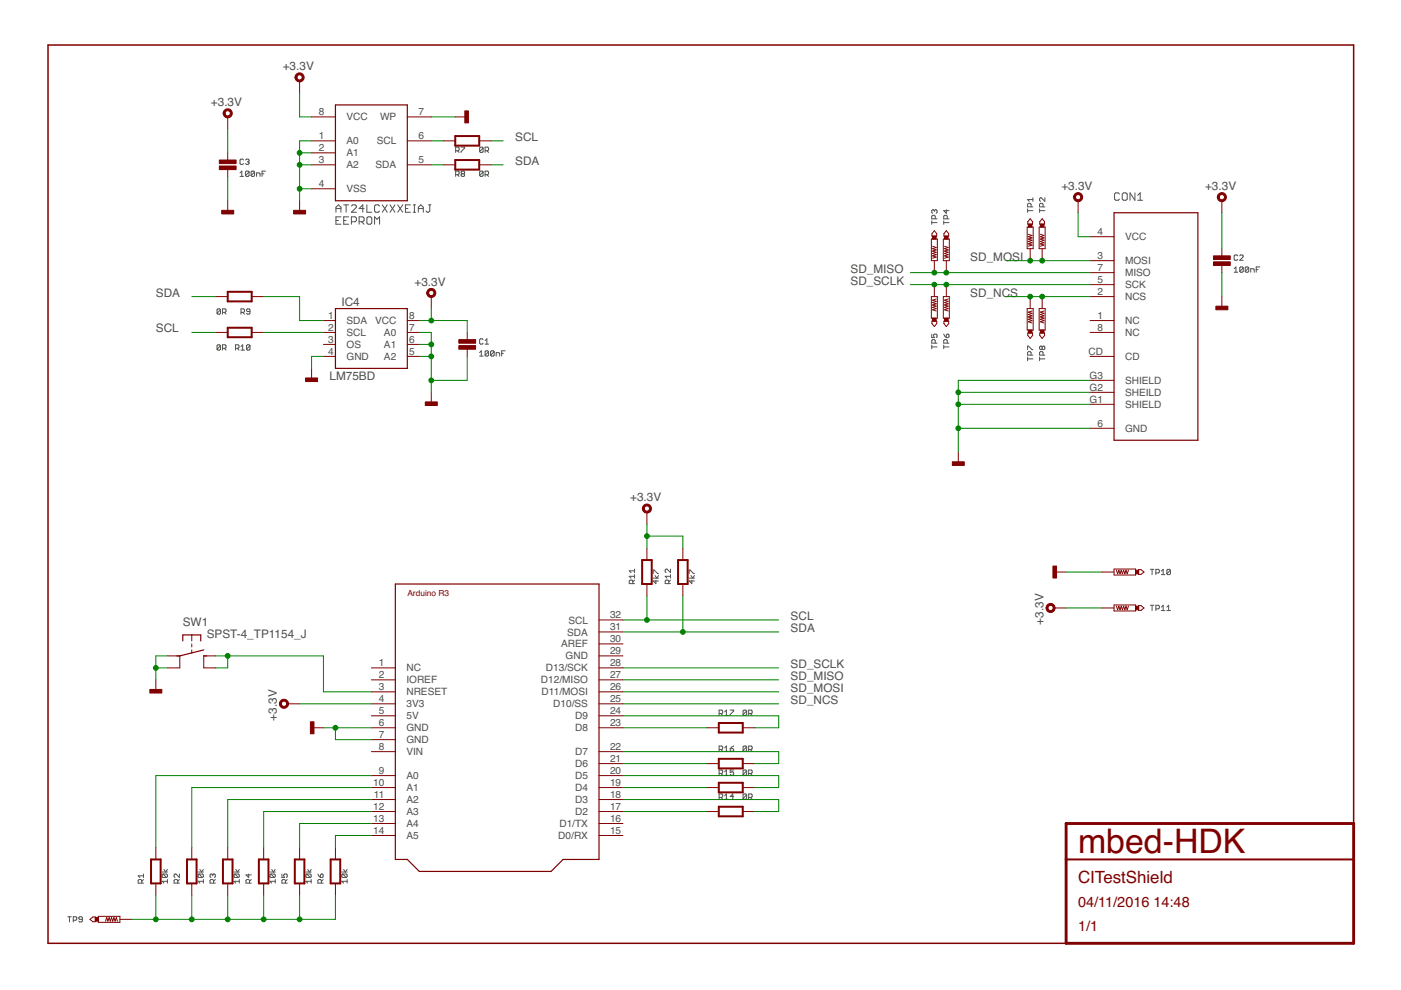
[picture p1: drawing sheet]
<svg xmlns="http://www.w3.org/2000/svg" width="297mm" height="210mm" viewBox="0 0 297 210" stroke-linecap="round" stroke-linejoin="round" font-family="sans-serif">
<g fill="none" stroke="#505050" stroke-width=".21">
<path d="M50.9 36.7l.4-.4v1.1M50.9 37.4h.7M51.6 33.9l-.1-.2h-.4l-.2 .2v.8l.2 .2h.4l.1-.2M52 33.9l.2-.2h.4l.2 .2-.2 .4M52.4 34.3h.2M52.6 34.3l.2 .2-.2 .4h-.4l-.2-.2M52.8 36.5v.7l-.2 .2h-.4l-.2-.2M52.8 36.5l-.2-.2h-.4l-.2 .2v.7M52.8 36.5l-.8 .7M54 36.5v.7l-.2 .2h-.4l-.2-.2M54 36.5l-.2-.2h-.4l-.2 .2v.7M54 36.5l-.8 .7"/>
<path d="M54.4 37.4v-.7h.5l.2 .2v.5M55.6 36.9h.3M56.3 36.3h-.7v1.1M96.6 37h.6l.1-.1v-.4l-.1-.2h-.6v1.1M96.6 32h.6l.1-.2v-.4l-.1-.2h-.6v1.1M97 32l.3 .3M97 37l.3 .4M97.8 31.2h.7l-.7 1.1M98 36.9l-.2 .1 .2 .4h.3l.2-.2-.2-.3M98 36.9l-.2-.2 .2-.4h.3l.2 .2-.2 .4M98 36.9h.3M102.4 36.5v.7l-.2 .2h-.3l-.2-.2"/>
<path d="M102.4 36.5l-.2-.2h-.3l-.2 .2v.7M102.4 31.4l-.2-.2h-.3l-.2 .2v.8M102.4 31.4v.8l-.2 .1-.5-.1M102.4 31.4l-.7 .8M102.4 36.5l-.7 .7M102.8 37h.6l.2-.1v-.4l-.2-.2h-.6v1.1M102.8 32h.6l.2-.2v-.4l-.2-.2h-.6v1.1M103.2 32l.4 .3M103.2 37l.4 .4M71.2 45v-1.1l.6-.5 .5 .5v1.1M71.2 44.2h1.1M71.2 46.8h.6"/>
<path d="M72.3 46h-1.1v1.5h1.1M72.9 43.4h1M72.9 46.8h.5M73.4 43.4v1.6M73.9 46h-1v1.5h1M74.5 43.7l.3-.3h.5l.3 .3v.2l-1.1 1.1h1.1M74.5 47h.8l.3-.2v-.6l-.3-.2h-.8v1.5M76.1 47h.8l.3-.2v-.6l-.3-.2h-.8v1.5M76.7 47l.5 .5M77.2 44.2h-1.1l.8-.8v1.6M77.8 43.4v1.6h1M78 46h.6l.2 .2v1.1l-.2 .2h-.6l-.2-.2v-1.1z"/>
<path d="M79.4 47.5v-1.5l.5 .5 .6-.5v1.5M80.5 43.7l-.3-.3h-.5l-.3 .3v1l.3 .3h.5l.3-.3M81 43.4l1.1 1.6M82.1 43.4l-1.1 1.6M82.7 43.4l1 1.6M83.7 43.4l-1 1.6M84.3 43.4l1.1 1.6M85.4 43.4l-1.1 1.6M86 44.2h.5M87 43.4h-1v1.6h1M87.6 43.4h.5M87.6 45h.5"/>
<path d="M87.9 43.4v1.6M88.7 44.2h1M88.7 45v-1.1l.5-.5 .5 .5v1.1M90.8 43.4h.6M91.1 43.4v1.3l-.3 .3h-.2l-.3-.3M197.5 47.2h1.2M197.5 46.8v.8M198.1 44.7l-.2-.2-.4 .2v.3l.2 .2M198.1 44.7l.2-.2 .4 .2v.3l-.2 .2M198.1 44.7v.2M198.3 46.4v-.6l-.2-.1h-.4l-.2 .1v.6h1.2M200.1 47.2h1.1"/>
<path d="M200.1 46.8v.8M200.6 44.5v.7l-.5-.5h1.1M200.8 46.4v-.6l-.2-.1h-.3l-.2 .1v.6h1.1M217.9 44.7h1.1M217.9 44.3v.7M218.6 43.9v-.6l-.2-.2h-.3l-.2 .2v.6h1.1M219 42.3h-1.1l.3 .4M219 41.9v.8M220.4 44.7h1.1M220.4 44.3v.7M221.1 43.9v-.6l-.1-.2h-.4l-.2 .2v.6h1.1M221.5 41.9v.8l-.7-.8h-.2l-.2 .2v.4l.2 .2"/>
<path d="M237.3 41.1l-.2-.2h-.5l-.3 .2v1.1l.3 .3h.5l.2-.3M237.9 41.1l.3-.2h.5l.3 .2v1.1l-.3 .3h-.5l-.3-.3zM240.6 40.9v1.6l-1-1.6v1.6M241.2 42.5h1.1M241.2 41.4l.5-.5v1.6M261.7 57l.3-.4v1.1M261.7 57.7h.7M262.4 54.3l-.2-.2h-.3l-.2 .2v.7l.2 .2h.3l.2-.2M262.8 54.3l.2-.2h.4l.2 .2v.1l-.8 .8h.8M263.6 56.8v.7l-.2 .2h-.4l-.2-.2M263.6 56.8l-.2-.2h-.4l-.2 .2v.7M263.6 56.8l-.8 .7"/>
<path d="M264.8 56.8v.7l-.2 .2h-.4l-.2-.2M264.8 56.8l-.2-.2h-.4l-.2 .2v.7M264.8 56.8l-.8 .7M265.2 57.7v-.7h.5l.2 .2v.5M266.3 57.2h.4M267.1 56.6h-.8v1.1M46.8 65.7l-.2-.2h-.4l-.2 .2v.7M46.8 73.3l-.2-.2h-.4l-.2 .2v.7M46.8 65.7v.7l-.2 .2h-.4l-.2-.2M46.8 73.3v.7l-.2 .2h-.4l-.2-.2M46.8 65.7l-.8 .7M46.8 73.3l-.8 .7"/>
<path d="M47.2 66.2h.5l.2-.1v-.4l-.2-.2h-.5v1.1M47.2 73.9h.5l.2-.2v-.4l-.2-.2h-.5v1.1M47.6 66.2l.3 .4M47.6 73.9l.3 .3M49.9 73.9h.6l.2-.2v-.4l-.2-.2h-.6v1.1M50.3 73.9l.4 .3M51.1 66.2h.5l.2-.1v-.4l-.2-.2h-.5v1.1M51.1 74.2h.7M51.1 73.5l.4-.4v1.1M51.5 66.2l.3 .4M53 66.1h-.5l-.2-.2 .2-.4h.3l.2 .2v.7l-.2 .2h-.3l-.2-.2M53 73.3l-.2-.2h-.3l-.2 .2v.7"/>
<path d="M53 73.3v.7l-.2 .2h-.3l-.2-.2M53 73.3l-.7 .7M101.7 74.8l.3-.4v1.1M101.7 75.5h.7M102.4 72l-.2-.2h-.3l-.2 .2v.8l.2 .2h.3l.2-.2M102.8 73h.8M102.8 72.2l.4-.4v1.2M103.6 74.6l-.2-.2h-.4l-.2 .2v.7M103.6 74.6v.7l-.2 .2h-.4l-.2-.2M103.6 74.6l-.8 .7M104.8 74.6v.7l-.2 .2h-.4l-.2-.2M104.8 74.6l-.2-.2h-.4l-.2 .2v.7"/>
<path d="M104.8 74.6l-.8 .7M105.2 75.5v-.7h.5l.2 .1v.6M106.4 74.9h.3M107.1 74.4h-.7v1.1M197.5 70.8v.8h.6l-.2-.4 .2-.4h.4l.2 .2v.4l-.2 .2M197.5 73.2v.7M197.5 73.6h1.2M198.3 72.7v-.5l-.2-.2h-.4l-.2 .2v.5h1.2M200.1 73.2v.7M200.1 73.6h1.1M200.1 70.8l.5 .8M200.8 72.7v-.5l-.2-.2h-.3l-.2 .2v.5h1.1"/>
<path d="M200.8 70.8l.4 .2v.4l-.2 .2h-.4v-.6zM217.9 74.1v-.7l1.1 .7M217.9 75.7v.8M217.9 76.1h1.1M218.6 75.3v-.6l-.2-.2h-.3l-.2 .2v.6h1.1M220.4 75.7v.8M220.4 76.1h1.1M221 73.6l-.2-.2-.4 .2v.3l.2 .2 .4-.2M221 73.6l.1-.2 .4 .2v.3l-.2 .2-.3-.2M221 73.6v.3M221.1 75.3v-.6l-.1-.2h-.4l-.2 .2v.6h1.1M134.2 123.7v-.5l-.2-.2h-.4l-.2 .2v.5h1.1"/>
<path d="M134.5 123l-.3 .4M134.5 122.2h-1.1l.4 .4M134.5 120.7v.7M134.5 121.8v.8M134.5 121h-1.1l.4 .4M138.5 122.6h1.1M138.5 121.6v-.7l1.1 .7M138.9 122l.4 .6 .3-.6M139.1 123v.7l-.6-.5h1.1M141.8 123.7v-.5l-.2-.2h-.4l-.2 .2v.5h1.2M142.2 122.2h-1.2l.4 .4M142.2 120.7v.7l-.8-.7-.4 .1v.4l.2 .2"/>
<path d="M142.2 123l-.4 .4M142.2 121.8v.8M146.1 122.6h1.1M146.1 121.6v-.7l1.1 .7M146.5 122l.4 .6 .3-.6M146.7 123v.7l-.6-.5h1.1M243.9 120.7h.7M243.9 128.3h.7M244.3 120.7v1.1M244.3 128.3v1.2M245.1 121.5h.5l.2-.2v-.4l-.2-.2h-.5v1.1M245.1 129.1h.5l.2-.2v-.4l-.2-.2h-.5v1.2"/>
<path d="M246.2 121.1l.4-.4v1.1M246.2 128.7l.4-.4v1.2M246.2 121.8h.8M246.2 129.5h.8M247.4 129.5h.8M247.4 128.7l.4-.4v1.2M248.2 120.9l-.2-.2h-.4l-.2 .2v.7M248.2 120.9v.7l-.2 .2h-.4l-.2-.2M248.2 120.9l-.8 .7M152.5 158.9h.5l.2-.2v-.3l-.2-.2h-.5v1.1M152.5 151.3h.5l.2-.2v-.4l-.2-.1h-.5v1.1M152.8 158.9l.4 .4"/>
<path d="M152.8 151.3l.4 .4M153.6 159.3h.8M153.6 151.7h.8M153.6 150.9l.4-.3v1.1M153.6 158.6l.4-.4v1.1M154.8 158.7h.6l.2 .4-.2 .2h-.4l-.2-.2zM154.8 150.6h.8l-.8 1.1M155.6 158.2l-.8 .5M158.3 150.7l-.2-.1h-.4l-.2 .1v.8M158.3 158.4l-.2-.2h-.4l-.2 .2v.7M158.3 150.7v.8l-.2 .2h-.4l-.2-.2M158.3 158.4v.7l-.2 .2h-.4l-.2-.2"/>
<path d="M158.3 158.4l-.8 .7M158.3 150.7l-.8 .8M158.7 151.3h.6l.2-.2v-.4l-.2-.1h-.6v1.1M158.7 158.9h.6l.2-.2v-.3l-.2-.2h-.6v1.1M159.1 158.9l.4 .4M159.1 151.3l.4 .4M152.5 169.1h.5l.2-.2v-.4l-.2-.2h-.5v1.2M152.5 164h.5l.2-.2v-.4l-.2-.1h-.5v1.1M152.8 169.1l.4 .4M152.8 164l.4 .4M153.6 169.5h.8M153.6 164.4h.8"/>
<path d="M153.6 168.7l.4-.4v1.2M153.6 163.6l.4-.3v1.1M155.6 163.3h-.8v.5l.4-.2 .4 .2v.4l-.2 .2h-.4l-.2-.2M155.6 168.9h-.8l.6-.6v1.2M158.3 163.4l-.2-.1h-.4l-.2 .1v.8M158.3 168.5l-.2-.2h-.4l-.2 .2v.8M158.3 163.4v.8l-.2 .2h-.4l-.2-.2M158.3 168.5v.8l-.2 .2h-.4l-.2-.2M158.3 168.5l-.8 .8M158.3 163.4l-.8 .8M158.7 169.1h.6l.2-.2v-.4l-.2-.2h-.6v1.2M158.7 164h.6l.2-.2v-.4l-.2-.1h-.6v1.1"/>
<path d="M159.1 169.1l.4 .4M159.1 164l.4 .4M14.4 194.4h.7M14.7 194.4v1.1M15.5 195.1h.6l.2-.2v-.4l-.2-.1h-.6v1.1M17.5 194.9h-.6l-.2-.2 .2-.3h.4l.2 .1v.8l-.2 .2h-.4l-.2-.2M30.1 187.2v-.5l-.2-.2h-.4l-.2 .2v.5h1.1M30.4 186.5l-.3 .4M30.4 185.7h-1.1l.4 .4M30.4 185.3v.8M34.4 184.9h1.1M34.6 185.3h.7l.2 .2v.4l-.2 .2"/>
<path d="M34.6 185.3l-.2 .2v.4l.2 .2h.7M34.6 185.3l.7 .8M34.8 184.3l.3 .6 .4-.6M35.5 186.9h-1.1l.4 .3M35.5 186.5v.7M37.7 187.2v-.5l-.2-.2h-.4l-.2 .2v.5h1.1M38 185.3v.8l-.7-.8-.4 .2v.4l.2 .2M38 186.5l-.3 .4M42 184.9h1.1M42.2 185.3l-.2 .2v.4l.2 .2h.7M42.2 185.3h.7l.2 .2v.4l-.2 .2M42.2 185.3l.7 .8"/>
<path d="M42.4 184.3l.4 .6 .3-.6M43.1 186.9h-1.1l.4 .3M43.1 186.5v.7M45.1 185.5l-.2-.2-.4 .2v.4l.2 .2M45.1 185.5l.2-.2 .4 .2v.4l-.2 .2M45.1 185.5v.2M45.3 187.2v-.5l-.2-.2h-.4l-.2 .2v.5h1.2M45.7 186.5l-.4 .4M49.6 184.9h1.1M49.8 185.3l-.2 .2v.4l.2 .2h.7M49.8 185.3h.7l.2 .2v.4l-.2 .2M49.8 185.3l.7 .8"/>
<path d="M50 184.3l.4 .6 .3-.6M50.7 186.9h-1.1l.4 .3M50.7 186.5v.7M52.7 185.3v.8l-.5-.6h1.1M52.9 187.2v-.5l-.2-.2h-.4l-.1 .2v.5h1.1M53.3 186.5l-.4 .4M57.2 184.9h1.2M57.4 185.3l-.2 .2v.4l.2 .2h.8M57.4 185.3h.8l.2 .2v.4l-.2 .2M57.4 185.3l.8 .8M57.6 184.3l.4 .6 .4-.6M58.4 186.9h-1.2l.4 .3"/>
<path d="M58.4 186.5v.7M59.8 185.3v.8h.5l-.1-.4 .1-.4h.4l.2 .2v.4l-.2 .2M60.5 187.2v-.5l-.2-.2h-.3l-.2 .2v.5h1.1M60.9 186.5l-.4 .4M64.9 184.9h1.1M65 185.3l-.1 .2v.4l.1 .2h.8M65 185.3h.8l.2 .2v.4l-.2 .2M65 185.3l.8 .8M65.2 184.3l.4 .6 .4-.6M66 186.9h-1.1l.3 .3M66 186.5v.7M67.4 185.3l.5 .8"/>
<path d="M67.9 185.5l.4-.2 .2 .2v.4l-.2 .2h-.4zM68.1 187.2v-.5l-.2-.2h-.3l-.2 .2v.5h1.1M68.5 186.5l-.4 .4M72.5 184.9h1.1M72.7 185.3l-.2 .2v.4l.2 .2h.7M72.7 185.3h.7l.2 .2v.4l-.2 .2M72.7 185.3l.7 .8M72.9 184.3l.3 .6 .4-.6M73.6 186.9h-1.1l.4 .3M73.6 186.5v.7"/>
</g>
<path d="M71.1 22.2h15.3v20.4h-15.3zM236.2 45.1h17.8v48.2h-17.8zM71.1 65.4h15.3v12.7h-15.3zM38.8 135.9v-1.3h3.8v1.3M43.2 137.8l-5.1 1.3h-.6M43.2 139.1h.6M83.8 123.8h43.2v58.4h-7.6l-2.6 2.6h-27.9l-2.5-2.6h-2.6z" fill="none" stroke="#800000" stroke-width=".25"/>
<g fill="none" stroke="#800000" stroke-width=".21">
<path d="M63.5 17.2v2.5M48.3 24.8v2.5M48.3 32.4v1.5M48.3 36v1.5M66.1 29.9h5M66.1 32.4h5M66.1 34.9h5M66.1 24.8h5M86.4 29.9h5M86.4 34.9h5M86.4 24.8h5M94 29.9h2.5"/>
<path d="M94 34.9h2.5M96.5 24.8h2.6M101.6 29.9h2.5M101.6 34.9h2.5M48.3 42.6v2.5M63.5 42.6v2.5M66.1 40h5M197.5 50.7h1.2v4.6h-1.2zM197.7 52.2l.8 .3-.8 .2 .8 .3-.8 .2 .8 .3-.8 .2 .8 .3-.8 .3 .8 .2-.8 .3M198.1 48.9l.5 .7v.5h-1v-.5zM198.1 55.3v2.5M200 50.7h1.3v4.6h-1.3z"/>
<path d="M200.3 52.2l.7 .3-.7 .2 .7 .3-.7 .2 .7 .3-.7 .2 .7 .3-.7 .3 .7 .2-.7 .3M200.6 48.9l.5 .7v.5h-1v-.5zM200.6 55.3v2.5M217.8 48.2h1.3v4.5h-1.3zM218 49.7l.8 .2-.8 .3 .8 .2-.8 .3 .8 .2-.8 .3 .8 .3-.8 .2 .8 .3-.8 .2M218.4 46.4l.5 .6v.5h-1v-.5zM218.4 52.7v2.6M220.3 48.2h1.3v4.5h-1.3zM220.6 49.7l.7 .2-.7 .3 .7 .2-.7 .3 .7 .2-.7 .3 .7 .3-.7 .2 .7 .3-.7 .2M221 46.4l.5 .6v.5h-1v-.5zM221 52.7v2.6M228.6 42.6v2.5"/>
<path d="M231.1 57.8h5.1M231.1 55.3h5.1M231.1 50.2h5.1M259.1 42.6v2.5M259.1 52.7v1.6M259.1 56.3v1.5M45.7 62.9h2.6M45.7 70.5h2.6M53.4 62.9h2.5M53.4 70.5h2.5M66.1 78.1v2.5M68.6 70.5h2.5"/>
<path d="M68.6 73h2.5M68.6 75.6h2.5M68.6 68h2.5M86.4 70.5h2.5M86.4 73h2.5M86.4 75.6h2.5M86.4 68h2.5M91.4 62.9v2.5M99.1 70.5v1.5M99.1 74v1.6M197.5 62.9h1.2v4.6h-1.2zM197.6 68.1h1v.5l-.5 .6-.5-.6z"/>
<path d="M198.1 60.3v2.6M198.5 63.4l-.8 .2 .8 .3-.8 .3 .8 .2-.8 .3 .8 .2-.8 .3 .8 .2-.8 .3 .8 .2M200 62.9h1.3v4.6h-1.3zM200.1 68.1h1v.5l-.5 .6-.5-.6zM200.6 60.3v2.6M201 63.4l-.7 .2 .7 .3-.7 .3 .7 .2-.7 .3 .7 .2-.7 .3 .7 .2-.7 .3 .7 .2M217.8 65.4h1.3v4.6h-1.3zM217.9 70.6h1v.5l-.5 .7-.5-.7zM218.4 62.9v2.5M218.8 65.9l-.8 .3 .8 .2-.8 .3 .8 .3-.8 .2 .8 .3-.8 .2 .8 .3-.8 .2 .8 .3M220.3 65.4h1.3v4.6h-1.3zM220.5 70.6h1v.5l-.5 .7-.5-.7z"/>
<path d="M221 62.9v2.5M221.3 65.9l-.7 .3 .7 .2-.7 .3 .7 .3-.7 .2 .7 .3-.7 .2 .7 .3-.7 .2 .7 .3M231.1 62.9h5.1M231.1 70.5h5.1M231.1 75.6h5.1M231.1 68h5.1M231.1 60.3h5.1M259.1 62.9v2.5M91.4 83.2v2.5M203.2 95.9v2.5M231.1 85.7h5.1M231.1 83.2h5.1"/>
<path d="M231.1 80.6h5.1M231.1 90.8h5.1M137.2 108.6v2.5M137.2 116.2v2.5M144.8 116.2v2.5M35.6 139.1h2.5v2.5h-2.5M40.7 134.6v1.3M40.7 136.5v.7M40.7 137.8v.6M45.7 139.1h-2.5v2.5h2.5M127 139.1h5.1M127 136.5h5.1"/>
<path d="M127 134h5.1M127 131.4h5.1M137.2 123.8v2.6M144.8 123.8v2.6M223.5 121.3h2.5M223.5 128.9h2.5M233.7 121.3h2.5M233.7 128.9h2.5M236.2 120.6h4.6v1.3h-4.6zM236.2 128.3h4.6v1.2h-4.6zM236.7 120.9l.3 .8 .2-.8 .3 .8 .2-.8 .3 .8 .2-.8 .3 .8 .2-.8 .3 .8 .2-.8M236.7 128.5l.3 .8 .2-.8 .3 .8 .2-.8 .3 .8 .2-.8 .3 .8 .2-.8 .3 .8 .2-.8"/>
<path d="M241.4 120.8h.5l.6 .5-.6 .5h-.5zM241.4 128.4h.5l.6 .5-.6 .5h-.5zM33 144.1v2.6M61 149.2h2.5M66.1 154.3h2.5M78.7 154.3h5.1M78.7 149.2h5.1M78.7 141.6h5.1M78.7 144.1h5.1M78.7 146.7h5.1M78.7 151.8h5.1M78.7 156.8h5.1"/>
<path d="M78.7 159.4h5.1M127 154.3h5.1M127 149.2h5.1M127 141.6h5.1M127 144.1h5.1M127 146.7h5.1M127 151.8h5.1M127 159.4h5.1M149.9 154.3h2.5M157.5 154.3h2.5M33 179.7v2.5M40.7 179.7v2.5"/>
<path d="M48.3 179.7v2.5M55.9 179.7v2.5M63.5 179.7v2.5M71.1 179.7v2.5M78.7 164.4h5.1M78.7 167h5.1M78.7 169.5h5.1M78.7 172.1h5.1M78.7 174.6h5.1M78.7 177.1h5.1M127 164.4h5.1M127 167h5.1"/>
<path d="M127 169.5h5.1M127 172.1h5.1M127 174.6h5.1M127 177.1h5.1M127 161.9h5.1M149.9 167h2.5M149.9 172.1h2.5M149.9 161.9h2.5M157.5 167h2.5M157.5 172.1h2.5M157.5 161.9h2.5M19.1 194.9l.6-.5h.5v1h-.5z"/>
<path d="M20.8 194.3h4.6v1.3h-4.6zM22.4 195.3l.2-.8 .3 .8 .2-.8 .3 .8 .2-.8 .3 .8 .3-.8 .2 .8 .3-.8 .2 .8M25.4 194.9h2.6M33 187.3v2.5M40.7 187.3v2.5M48.3 187.3v2.5M55.9 187.3v2.5M63.5 187.3v2.5M71.1 187.3v2.5"/>
</g>
<path d="M287 174.6v-165.1h-276.8v190.5h215.8" fill="none" stroke="#800000" stroke-width=".32"/>
<path d="M226 174.6h61v25.4h-61z" fill="none" stroke="#800000" stroke-width=".61"/>
<g fill="none" stroke="#800000" stroke-width=".42">
<path d="M96.5 28.9h5.1v2h-5.1zM96.5 33.9h5.1v2.1h-5.1zM48.3 61.9h5.1v2h-5.1zM48.3 69.5h5.1v2h-5.1zM136.1 118.7h2.1v5.1h-2.1zM143.8 118.7h2v5.1h-2zM152.4 153.3h5.1v2h-5.1zM152.4 171h5.1v2.1h-5.1zM152.4 160.9h5.1v2h-5.1zM152.4 166h5.1v2h-5.1zM32 182.2h2.1v5.1h-2.1zM39.6 182.2h2.1v5.1h-2.1z"/>
<path d="M47.3 182.2h2v5.1h-2zM54.9 182.2h2v5.1h-2zM62.5 182.2h2v5.1h-2zM70.1 182.2h2v5.1h-2zM226 182.2h61"/>
</g>
<g fill="#800000" stroke="#800000" stroke-width=".21">
<path d="M257.8 64.9h2.5v.8h-2.5z"/>
<path d="M201.9 97.9h2.5v.8h-2.5z"/>
<path d="M257.3 54.3h3.5v.7h-3.5z"/>
<path d="M257.3 55.5h3.5v.8h-3.5z"/>
<path d="M62.3 44.6h2.5v.8h-2.5z"/>
<path d="M47 44.6h2.6v.8h-2.6z"/>
<path d="M46.5 33.9h3.6v.8h-3.6z"/>
<path d="M46.5 35.2h3.6v.8h-3.6z"/>
<path d="M98.6 23.5h.7v2.6h-.7z"/>
<path d="M65.8 153h.8v2.6h-.8z"/>
<path d="M31.8 146.2h2.5v.7h-2.5z"/>
<path d="M64.8 80.1h2.5v.8h-2.5z"/>
<path d="M90.2 85.2h2.5v.8h-2.5z"/>
<path d="M97.3 72h3.5v.8h-3.5z"/>
<path d="M97.3 73.3h3.5v.7h-3.5z"/>
<path d="M218 47.5h.8v.7h-.8z"/>
<path d="M220.6 47.5h.7v.7h-.7z"/>
<path d="M197.7 50.1h.8v.6h-.8z"/>
<path d="M200.3 50.1h.7v.6h-.7z"/>
<path d="M197.7 67.5h.8v.6h-.8z"/>
<path d="M200.3 67.5h.7v.6h-.7z"/>
<path d="M218 70h.8v.6h-.8z"/>
<path d="M220.6 70h.7v.6h-.7z"/>
<path d="M20.2 194.5h.6v.8h-.6z"/>
<path d="M240.8 120.9h.6v.8h-.6z"/>
<path d="M240.8 128.5h.6v.8h-.6z"/>
<path d="M223.2 120h.8v2.6h-.8z"/>
</g>
<g fill="#800000" stroke="#800000" stroke-width=".21">
<path d="M258.3 41.2a.97 .97 0 0 1 1.6 .1 .97 .97 0 0 1-.6 1.4 .97 .97 0 0 1-1.2-.9h.4a.56 .56 0 0 1 .7-.6 .56 .56 0 0 1 .3 .9 .56 .56 0 0 1-1-.1v-.2h-.4z" fill-rule="evenodd"/>
<path d="M227.8 41.2a.96 .96 0 0 1 1.6 0 .96 .96 0 0 1-.5 1.5 .96 .96 0 0 1-1.3-.9h.4a.56 .56 0 0 1 .8-.5 .56 .56 0 0 1 .1 .9 .56 .56 0 0 1-.9-.2v-.2h-.4z" fill-rule="evenodd"/>
<path d="M47.5 23.4a.97 .97 0 0 1 1.6 .1 .97 .97 0 0 1-.5 1.5 .97 .97 0 0 1-1.3-1h.4a.56 .56 0 0 1 .8-.5 .56 .56 0 0 1 .2 .9 .56 .56 0 0 1-.9-.2l-.1-.2h-.4z" fill-rule="evenodd"/>
<path d="M62.8 15.8a.97 .97 0 0 1 1.5 .1 .97 .97 0 0 1-.5 1.4 .97 .97 0 0 1-1.3-.9h.4a.56 .56 0 0 1 .8-.5 .56 .56 0 0 1 .2 .9 .56 .56 0 0 1-.9-.2l-.1-.2h-.4z" fill-rule="evenodd"/>
<path d="M136.4 107.2a.97 .97 0 0 1 1.6 .1 .97 .97 0 0 1-.6 1.5 .97 .97 0 0 1-1.2-1h.4a.56 .56 0 0 1 .8-.4 .56 .56 0 0 1 .1 .9 .56 .56 0 0 1-.9-.3v-.2h-.4z" fill-rule="evenodd"/>
<path d="M59.5 148.6a.97 .97 0 0 1 1.5 .1 .97 .97 0 0 1-.5 1.5 .97 .97 0 0 1-1.3-1h.4a.56 .56 0 0 1 .8-.6 .56 .56 0 0 1 .2 1 .56 .56 0 0 1-.9-.2l-.1-.2h-.4z" fill-rule="evenodd"/>
<path d="M90.7 61.5a.96 .96 0 0 1 1.5 0 .96 .96 0 0 1-.4 1.5 .96 .96 0 0 1-1.3-.9h.4a.56 .56 0 0 1 .8-.5 .56 .56 0 0 1 .1 1 .56 .56 0 0 1-.9-.3v-.2h-.4z" fill-rule="evenodd"/>
<path d="M222 128.3a.96 .96 0 0 1 1.5 0 .96 .96 0 0 1-.5 1.5 .96 .96 0 0 1-1.2-.9h.4a.56 .56 0 0 1 .8-.5 .56 .56 0 0 1 .1 .9 .56 .56 0 0 1-.9-.2v-.2h-.4z" fill-rule="evenodd"/>
</g>
<g fill="none" stroke="#008000" stroke-width=".21">
<path d="M63.5 19.7v5.1h2.6M48.3 27.3v5.1M48.3 37.5v5.1M63.5 34.9h2.6M63.5 32.4h2.6M66.1 29.9h-2.6v12.7M91.4 29.9h2.6M91.4 34.9h2.6M91.4 24.8h5.1M104.1 29.9h2.6M104.1 34.9h2.6M63.5 40h2.6"/>
<path d="M193 57.8h38.1M213.3 55.3h17.8M228.6 45.1v5.1h2.5M259.1 45.1v7.6M259.1 57.8v5.1M40.7 70.5h5M40.7 62.9h5M55.9 62.9h7.6v5.1h5.1M55.9 70.5h12.7M68.6 75.6h-2.5v2.5M88.9 70.5h2.5v12.7M88.9 75.6h2.5"/>
<path d="M88.9 73h2.5M88.9 68h10.2v2.5M91.4 65.4v2.6M99.1 75.6v5h-7.7M193 60.3h38.1M213.3 62.9h17.8M203.2 83.2h27.9M203.2 85.7h27.9M203.2 90.8h27.9M231.1 80.6h-27.9v15.3M137.2 111.1v5.1M137.2 113.7h7.6v2.5"/>
<path d="M35.6 139.1h-2.6v5M45.7 139.1h22.9v7.6h10.1M48.3 139.1v2.5h-2.6M132.1 131.4h33M132.1 134h33M137.2 126.4v5M144.8 126.4v7.6M226 121.3h7.7M226 128.9h7.7M33 141.6h2.6M63.5 149.2h15.2M68.6 154.3h10.1"/>
<path d="M71.1 154.3v2.5h7.6M132.1 154.3h17.8M132.1 151.8h33v2.5h-5.1M132.1 141.6h33M132.1 149.2h33M132.1 146.7h33M132.1 144.1h33M132.1 159.4h33v2.5h-5.1M78.7 164.4h-45.7v15.3M78.7 167h-38v12.7M78.7 169.5h-30.4v10.2M78.7 172.1h-22.8v7.6"/>
<path d="M78.7 174.6h-15.2v5.1M78.7 177.1h-7.6v2.6M132.1 164.4h33v2.6h-5.1M132.1 167h17.8M132.1 169.5h33v2.6h-5.1M132.1 172.1h17.8M132.1 161.9h17.8M33 189.8v5.1M40.7 189.8v5.1M48.3 189.8v5.1M55.9 189.8v5.1M63.5 189.8v5.1"/>
<path d="M71.1 189.8v5.1h-43.1"/>
</g>
<g fill="#008000" stroke="#008000" stroke-width=".21">
<circle cx="137.2" cy="131.4" r=".51"/>
<circle cx="144.8" cy="134" r=".51"/>
<circle cx="203.2" cy="83.2" r=".51"/>
<circle cx="203.2" cy="85.7" r=".51"/>
<circle cx="203.2" cy="90.8" r=".51"/>
<circle cx="63.5" cy="32.4" r=".51"/>
<circle cx="63.5" cy="34.9" r=".51"/>
<circle cx="63.5" cy="40" r=".51"/>
<circle cx="71.1" cy="154.3" r=".51"/>
<circle cx="33" cy="141.6" r=".51"/>
<circle cx="91.4" cy="73" r=".51"/>
<circle cx="91.4" cy="75.6" r=".51"/>
<circle cx="91.4" cy="80.6" r=".51"/>
<circle cx="218.4" cy="62.9" r=".51"/>
<circle cx="221" cy="62.9" r=".51"/>
<circle cx="198.1" cy="60.3" r=".51"/>
<circle cx="200.6" cy="60.3" r=".51"/>
<circle cx="218.4" cy="55.3" r=".51"/>
<circle cx="221" cy="55.3" r=".51"/>
<circle cx="198.1" cy="57.8" r=".51"/>
<circle cx="200.6" cy="57.8" r=".51"/>
<circle cx="137.2" cy="113.7" r=".51"/>
<circle cx="91.4" cy="68" r=".51"/>
<circle cx="48.3" cy="139.1" r=".51"/>
<circle cx="40.7" cy="194.9" r=".51"/>
<circle cx="48.3" cy="194.9" r=".51"/>
<circle cx="55.9" cy="194.9" r=".51"/>
<circle cx="63.5" cy="194.9" r=".51"/>
<circle cx="33" cy="194.9" r=".51"/>
</g>
<text font-size="7.2" fill="#800000" x="228.6" y="181">mbed-HDK</text>
<text font-size="3.6" fill="#800000" x="228.6" y="187.3">CITestShield</text>
<g font-size="3.1" fill="#800000">
<text x="228.6" y="192.4">04/11/2016</text>
<text x="228.6" y="197.5">1/1</text>
<text x="244.6" y="192.4">14:48</text>
</g>
<g font-size="2.5" fill="#505050">
<text x="60" y="14.9">+3.3V</text>
<text x="44.7" y="22.5">+3.3V</text>
<text x="109.2" y="29.9">SCL</text>
<text x="109.2" y="34.9">SDA</text>
<text x="225" y="40.3">+3.3V</text>
<text x="255.5" y="40.3">+3.3V</text>
<text x="180.3" y="57.8">SD_MISO</text>
<text x="205.7" y="55.3">SD_MOSI</text>
<text x="33" y="62.9">SDA</text>
<text x="72.4" y="64.8">IC4</text>
<text x="87.9" y="60.6">+3.3V</text>
<text x="180.3" y="60.3">SD_SCLK</text>
<text x="205.7" y="62.9">SD_NCS</text>
<text x="33" y="70.5">SCL</text>
<text x="69.9" y="80.7">LM75BD</text>
<text x="133.6" y="106.3">+3.3V</text>
<text x="167.6" y="131.4">SCL</text>
<text x="38.8" y="132.7">SW1</text>
<text x="43.8" y="135.2">SPST-4_TP1154_J</text>
<text x="167.6" y="134">SDA</text>
<text x="221.2" y="132.5" transform="rotate(-90 221.2 132.5)">+3.3V</text>
<text x="167.6" y="141.6">SD_SCLK</text>
<text x="167.6" y="149.2">SD_NCS</text>
<text x="167.6" y="146.7">SD_MOSI</text>
<text x="167.6" y="144.1">SD_MISO</text>
<text x="58.7" y="152.8" transform="rotate(-90 58.7 152.8)">+3.3V</text>
</g>
<g font-size="2.1" fill="#505050">
<text x="67.6" y="29.5">1</text>
<text x="67.6" y="24.4">8</text>
<text x="73.5" y="25.5">VCC</text>
<text x="80.6" y="25.5">WP</text>
<text x="88.7" y="29.5">6</text>
<text x="88.7" y="24.4">7</text>
<text x="67.6" y="32">2</text>
<text x="67.6" y="34.6">3</text>
<text x="73.5" y="30.6">A0</text>
<text x="73.5" y="33.2">A1</text>
<text x="73.5" y="35.7">A2</text>
<text x="79.6" y="35.7">SDA</text>
<text x="79.9" y="30.6">SCL</text>
<text x="88.7" y="34.6">5</text>
<text x="67.6" y="39.7">4</text>
<text x="73.5" y="40.8">VSS</text>
<text x="232.7" y="49.8">4</text>
<text x="238.5" y="50.9">VCC</text>
<text x="232.7" y="60">5</text>
<text x="232.7" y="57.4">7</text>
<text x="232.7" y="54.9">3</text>
<text x="238.5" y="58.6">MISO</text>
<text x="238.5" y="56">MOSI</text>
<text x="232.7" y="62.5">2</text>
<text x="238.5" y="63.6">NCS</text>
<text x="238.5" y="61.1">SCK</text>
<text x="69.6" y="70.1">2</text>
<text x="69.6" y="67.6">1</text>
<text x="73.5" y="71.3">SCL</text>
<text x="73.5" y="68.7">SDA</text>
<text x="79.5" y="68.7">VCC</text>
<text x="81.4" y="71.3">A0</text>
<text x="86.7" y="70.1">7</text>
<text x="86.7" y="67.6">8</text>
<text x="232.7" y="70.1">8</text>
<text x="232.7" y="67.6">1</text>
<text x="238.5" y="71.3">NC</text>
<text x="238.5" y="68.7">NC</text>
<text x="69.6" y="75.2">4</text>
<text x="69.6" y="72.7">3</text>
<text x="73.5" y="76.3">GND</text>
<text x="73.5" y="73.8">OS</text>
<text x="81.4" y="73.8">A1</text>
<text x="81.4" y="76.3">A2</text>
<text x="86.7" y="72.7">6</text>
<text x="86.7" y="75.2">5</text>
<text x="230.8" y="75.2">CD</text>
<text x="238.5" y="76.3">CD</text>
<text x="231" y="82.8">G2</text>
<text x="231" y="80.3">G3</text>
<text x="238.5" y="84">SHEILD</text>
<text x="238.5" y="81.4">SHIELD</text>
<text x="231" y="85.4">G1</text>
<text x="238.5" y="86.5">SHIELD</text>
<text x="232.7" y="90.5">6</text>
<text x="238.5" y="91.6">GND</text>
<text x="129.3" y="131.1">32</text>
<text x="119" y="137.3">AREF</text>
<text x="120.3" y="134.7">SDA</text>
<text x="120.5" y="132.2">SCL</text>
<text x="129.3" y="136.2">30</text>
<text x="129.3" y="133.6">31</text>
<text x="80.3" y="141.2">1</text>
<text x="80.3" y="143.8">2</text>
<text x="86.2" y="142.4">NC</text>
<text x="115.8" y="142.4">D13/SCK</text>
<text x="119.9" y="139.8">GND</text>
<text x="129.3" y="143.8">27</text>
<text x="129.3" y="141.2">28</text>
<text x="129.3" y="138.7">29</text>
<text x="80.3" y="146.3">3</text>
<text x="80.3" y="148.9">4</text>
<text x="86.2" y="144.9">IOREF</text>
<text x="86.2" y="147.4">NRESET</text>
<text x="86.2" y="150">3V3</text>
<text x="114.7" y="144.9">D12/MISO</text>
<text x="114.8" y="147.4">D11/MOSI</text>
<text x="117.3" y="150">D10/SS</text>
<text x="129.3" y="148.9">25</text>
<text x="129.3" y="146.3">26</text>
<text x="80.3" y="151.4">5</text>
<text x="80.3" y="153.9">6</text>
<text x="86.2" y="152.5">5V</text>
<text x="86.2" y="155.1">GND</text>
<text x="121.9" y="155.1">D8</text>
<text x="121.9" y="152.5">D9</text>
<text x="129.3" y="153.9">23</text>
<text x="129.3" y="151.4">24</text>
<text x="80.3" y="156.5">7</text>
<text x="80.3" y="159">8</text>
<text x="86.2" y="157.6">GND</text>
<text x="86.2" y="160.1">VIN</text>
<text x="121.9" y="160.1">D7</text>
<text x="129.3" y="161.6">21</text>
<text x="129.3" y="159">22</text>
<text x="79.1" y="166.6">10</text>
<text x="80.3" y="164.1">9</text>
<text x="86.2" y="165.2">A0</text>
<text x="86.2" y="167.8">A1</text>
<text x="121.9" y="167.8">D4</text>
<text x="121.9" y="165.2">D5</text>
<text x="121.9" y="162.7">D6</text>
<text x="129.3" y="166.6">19</text>
<text x="129.3" y="164.1">20</text>
<text x="79.1" y="171.7">12</text>
<text x="79.3" y="169.2">11</text>
<text x="86.2" y="170.3">A2</text>
<text x="86.2" y="172.8">A3</text>
<text x="121.9" y="172.8">D2</text>
<text x="121.9" y="170.3">D3</text>
<text x="129.3" y="171.7">17</text>
<text x="129.3" y="169.2">18</text>
<text x="79.1" y="174.3">13</text>
<text x="79.1" y="176.8">14</text>
<text x="86.2" y="175.4">A4</text>
<text x="86.2" y="177.9">A5</text>
<text x="118.4" y="177.9">D0/RX</text>
<text x="118.6" y="175.4">D1/TX</text>
<text x="129.3" y="176.8">15</text>
<text x="129.3" y="174.3">16</text>
</g>
<text font-size="1.8" fill="#800000" x="86.4" y="126.4">Arduino R3</text>
</svg>
